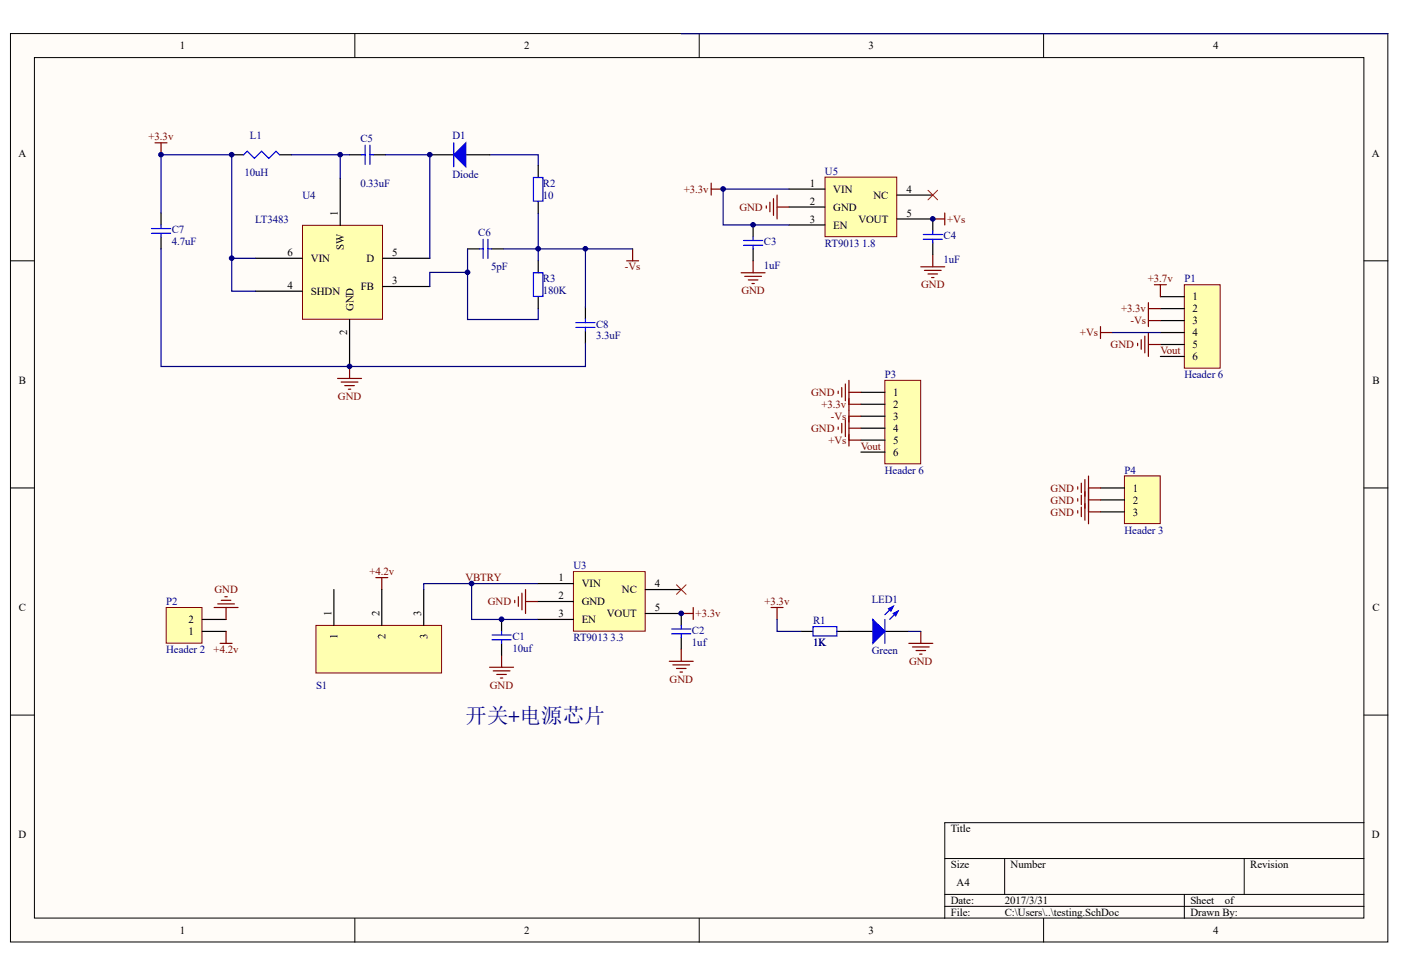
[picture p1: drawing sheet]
<svg xmlns="http://www.w3.org/2000/svg" width="289mm" height="202mm" viewBox="0 0 289 202" stroke-linecap="round" stroke-linejoin="round" font-family="sans-serif">
<g fill="#fffcf8" stroke="#000" stroke-width=".21">
<path d="M2.2 6.9h284v187.4h-284z"/>
<path d="M7.1 11.9h274.2v177.5h-274.2z"/>
</g>
<g fill="none" stroke="#000" stroke-width=".21">
<path d="M73.2 6.9v5M144.2 6.9v5M215.2 6.9v5M2.2 53.8h4.9M281.3 53.8h4.9M2.2 100.6h4.9M281.3 100.6h4.9M2.2 147.5h4.9M281.3 147.5h4.9M194.8 177.1h86.5M207.2 177.1v7.4M256.6 177.1v7.4"/>
<path d="M281.3 169.7h-86.5v19.7M73.2 189.4v5M144.2 189.4v5M194.8 184.5h86.5M194.8 187h86.5M215.2 189.4v5M244.2 184.5v4.9"/>
</g>
<path d="M140.5 6.9h145.7" fill="none" stroke="#000080" stroke-width=".25"/>
<path d="M62.4 46.5h16.5v19.4h-16.5z" fill="#ffffb0" stroke="#800000" stroke-width=".21"/>
<g fill="none" stroke="#000" stroke-width=".25">
<path d="M47.8 31.9h2.5M57.7 31.9h2.4M70.2 36.8v9.7M72.1 31.9h2.5M77 31.9h2.5M88.6 31.9h5M96.1 31.9h4.9M111 34.1v2.5M33.2 43.9v2.5M33.2 48.9v2.4M52.7 53.3h9.7M78.9 53.3h9.7"/>
<path d="M78.9 59.1h9.7M96.4 51.3h2.5M101.4 51.3h2.4M111 41.5v2.5M111 53.8v2.5M52.7 60.1h9.7M72.1 65.9v9.7M111 61.2v2.5M120.7 63.3v2.5M120.7 68.3v2.4"/>
</g>
<g fill="none" stroke="#00f" stroke-width=".25">
<path d="M50.3 31.9l.7-.7 1.5 1.5 1.5-1.5 1.4 1.5 1.5-1.5 .8 .7M74.6 31.9h.7M75.3 30v3.9M76.3 30v3.9M76.3 31.9h.7M93.6 29.5v4.9M110 36.6h2v4.9h-2zM31.2 47.1h4M31.2 48.1h4M33.2 46.4v.7M33.2 48.1v.8M98.9 51.3h.7"/>
<path d="M99.6 49.4v3.9M100.6 49.4v3.9M100.6 51.3h.8M110 56.3h2v4.8h-2zM118.8 67.5h3.9M118.8 66.5h3.9M120.7 65.8v.7M120.7 67.5v.8"/>
</g>
<path d="M60.1 31.9h10.1v4.9M70.2 31.9h1.9M79.5 31.9h9.1v21.4M101 31.9h10v2.2M33.2 51.3v24.3h87.5v-4.9M33.2 43.9v-12h14.6v21.4M52.7 53.3h-4.9v6.8h4.9M96.4 51.3v4.9h-7.8v2.9M96.4 56.2v9.7h14.6v-2.2M111 44v7.3h-7.2M120.7 51.3v12" fill="none" stroke="#000080" stroke-width=".25"/>
<path d="M32 29.5h2.4M33.2 29.5v2.4M69.6 78.1h5M70.4 78.8h3.4M71.1 79.5h2M72.1 75.6v2.5M71.8 80.3h.5" fill="none" stroke="#800000" stroke-width=".25"/>
<path d="M93.6 31.9l2.5-2.4v4.9z" fill="#00f" stroke="#00f" stroke-width=".25"/>
<path d="M170.1 36.5h14.8v12.3h-14.8z" fill="#ffffb0" stroke="#800000" stroke-width=".21"/>
<path d="M162.7 39h7.4M155.3 46.4v2.5M155.3 51.3v2.5M162.7 42.7h7.4M162.7 46.4h7.4M185 40.2h7.4M185 45.2h7.4v2.4M192.4 50.1v2.5M165.2 130.2h2.5M172.6 130.2h7.4M182.5 130.2h4.9" fill="none" stroke="#000" stroke-width=".25"/>
<g fill="none" stroke="#800000" stroke-width=".25">
<path d="M146.7 37.8v2.4M146.7 39h2.4M129.2 53.8h2.5M130.5 51.3v2.5M152.8 56.3h5M153.6 57h3.4M154.3 57.7h2M155.1 58.5h.5M155.3 53.8v2.5M158 42.5v.4M158.8 41.7v2M159.5 41v3.4"/>
<path d="M160.3 40.2v5M160.3 42.7h2.4M189.9 55h4.9M190.6 55.8h3.5M191.4 56.5h2M192.1 57.3h.5M192.4 52.6v2.4M192.4 45.2h2.4M194.8 43.9v2.5M77.5 119.1h2.5M78.7 119.1v2.5M159 125.3h2.5"/>
<path d="M160.3 125.3v2.5M187.4 132.7h5M188.2 133.4h3.4M188.9 134.2h2M189.6 134.9h.5M189.9 130.2v2.5"/>
</g>
<path d="M191.4 39.3l2 1.9M193.4 39.3l-2 1.9" fill="none" stroke="#f00" stroke-width=".21"/>
<path d="M153.3 49.6h4M153.3 50.6h4M155.3 48.9v.7M155.3 50.6v.7M190.4 48.4h3.9M190.4 49.4h3.9M192.4 47.6v.8M192.4 49.4v.7M167.7 129.3h4.9v1.9h-4.9zM182.5 127.8v4.9M184.2 125.1l-1.7 1.7M185.2 126l-1.7 1.8" fill="none" stroke="#00f" stroke-width=".25"/>
<path d="M162.7 39h-13.6v7.4h13.6M130.5 51.3h-19.5v2.5M160.3 127.8v2.4h4.9" fill="none" stroke="#000080" stroke-width=".25"/>
<g fill="#00f" stroke="#00f" stroke-width=".25">
<path d="M180 127.8l2.5 2.4-2.5 2.5z"/>
<path d="M184.2 126.5l1-.5-.5 1z"/>
<path d="M183.2 125.6l1-.5-.5 .9z"/>
</g>
<path d="M65.1 129h26v9.8h-26z" fill="#ffffb0" stroke="#800000" stroke-width=".21"/>
<path d="M68.9 121.6v7.4M78.7 121.6v7.4M87.4 121.6v7.4" fill="none" stroke="#000" stroke-width=".25"/>
<path d="M118.3 117.9h14.8v12.3h-14.8z" fill="#ffffb0" stroke="#800000" stroke-width=".21"/>
<path d="M103.4 127.8v2.4M103.4 132.7v2.5M110.8 120.4h7.5M110.8 124.1h7.5M110.8 127.8h7.5M133.1 121.6h7.4M133.1 126.5h7.4v2.5M140.5 131.5v2.4" fill="none" stroke="#000" stroke-width=".25"/>
<g fill="none" stroke="#800000" stroke-width=".25">
<path d="M101 137.6h4.9M101.7 138.4h3.5M102.5 139.1h1.9M103.2 139.9h.5M103.4 135.2v2.4M106.2 123.8v.5M106.9 123.1v2M107.6 122.3v3.5M108.4 121.6v4.9M108.4 124.1h2.4M138 136.4h5M138.8 137.1h3.4"/>
<path d="M139.5 137.9h2M140.2 138.6h.5M140.5 126.5h2.5M140.5 133.9v2.5M143 125.3v2.5"/>
</g>
<path d="M139.5 120.6l2 2M141.5 120.6l-2 2" fill="none" stroke="#f00" stroke-width=".21"/>
<path d="M101.5 131h3.9M101.5 132h3.9M103.4 130.2v.8M103.4 132v.7M138.5 129.7h4M138.5 130.7h4M140.5 129v.7M140.5 130.7v.8" fill="none" stroke="#00f" stroke-width=".25"/>
<path d="M97.3 120.4v7.4h13.5M110.8 120.4h-23.4v1.2" fill="none" stroke="#000080" stroke-width=".25"/>
<path d="M244.2 58.7h7.4v17.2h-7.4z" fill="#ffffb0" stroke="#800000" stroke-width=".21"/>
<path d="M239.3 61.2h4.9M239.3 63.7h4.9M239.3 66.1h4.9M239.3 68.6h4.9M239.3 71.1h4.9M239.3 73.5h4.9" fill="none" stroke="#000" stroke-width=".25"/>
<path d="M238.1 58.7h2.4M239.3 58.7v2.5M227 67.4v2.4M227 68.6h2.4M234.6 70.8v.5M235.3 70.1v1.9M236.1 69.3v3.5M236.8 62.4v5M236.8 68.6v4.9M236.8 71.1h2.5M236.8 63.7h2.5M236.8 66.1h2.5" fill="none" stroke="#800000" stroke-width=".25"/>
<path d="M229.4 68.6h9.9M187.4 130.2h2.5" fill="none" stroke="#000080" stroke-width=".25"/>
<path d="M34.3 125.3h7.4v7.4h-7.4z" fill="#ffffb0" stroke="#800000" stroke-width=".21"/>
<path d="M41.7 130.2h4.9M41.7 127.8h4.9" fill="none" stroke="#000" stroke-width=".25"/>
<path d="M44.2 125.3h4.9M44.9 124.6h3.5M45.4 132.7h2.5M45.6 123.8h2M46.4 123.1h.5M46.6 125.3v2.5M46.6 130.2v2.5" fill="none" stroke="#800000" stroke-width=".25"/>
<path d="M182.5 78.5h7.4v17.2h-7.4z" fill="#ffffb0" stroke="#800000" stroke-width=".21"/>
<path d="M177.5 80.9h5M177.5 83.4h5M177.5 85.9h5M177.5 88.3h5M177.5 90.8h5M177.5 93.3h5" fill="none" stroke="#000" stroke-width=".25"/>
<path d="M173.6 79.9v2M174.3 79.2v3.4M175.1 78.5v13.5M172.9 80.7v.5M172.9 88.1v.5M173.6 87.3v2M174.3 86.6v3.4M175.1 83.4h2.4M175.1 85.9h2.4M175.1 90.8h2.4M175.1 88.3h2.4M175.1 80.9h2.4" fill="none" stroke="#800000" stroke-width=".25"/>
<path d="M231.9 98.2h7.4v9.8h-7.4z" fill="#ffffb0" stroke="#800000" stroke-width=".21"/>
<path d="M227 100.6h4.9M227 103.1h4.9M227 105.6h4.9" fill="none" stroke="#000" stroke-width=".25"/>
<path d="M223 99.7v1.9M223.7 98.9v8.4M224.5 98.2v9.8M222.3 100.4v.5M222.3 102.9v.5M222.3 105.3v.5M223 102.1v2M223 104.6v2M224.5 100.6h2.5M224.5 103.1h2.5M224.5 105.6h2.5" fill="none" stroke="#800000" stroke-width=".25"/>
<g fill="#000080" stroke="#000080" stroke-width=".21">
<circle cx="33.2" cy="31.9" r=".48"/>
<circle cx="47.8" cy="53.3" r=".48"/>
<circle cx="47.8" cy="31.9" r=".48"/>
<circle cx="70.2" cy="31.9" r=".48"/>
<circle cx="72.1" cy="75.6" r=".48"/>
<circle cx="88.6" cy="31.9" r=".48"/>
<circle cx="96.4" cy="56.2" r=".48"/>
<circle cx="97.3" cy="120.4" r=".48"/>
<circle cx="103.4" cy="127.7" r=".48"/>
<circle cx="111" cy="51.3" r=".48"/>
<circle cx="120.7" cy="51.3" r=".48"/>
<circle cx="140.5" cy="126.5" r=".48"/>
<circle cx="149.1" cy="39" r=".48"/>
<circle cx="155.3" cy="46.4" r=".48"/>
<circle cx="192.4" cy="45.1" r=".48"/>
</g>
<text font-size="4.4" fill="#000080" x="96" y="149.1">开关+电源芯片</text>
<g font-size="2.2">
<text x="37.1" y="10.2">1</text>
<text x="108.1" y="10.2">2</text>
<text x="179.1" y="10.2">3</text>
<text x="250.2" y="10.2">4</text>
<text x="3.8" y="32.3">A</text>
<text x="282.9" y="32.3">A</text>
<text x="167" y="38.5">1</text>
<text x="171.9" y="39.7">VIN</text>
<text x="180.1" y="41">NC</text>
<text x="186.9" y="39.7">4</text>
<text x="69.7" y="44.5" transform="rotate(-90 69.7 44.5)">1</text>
<text x="167" y="42.2">2</text>
<text x="167" y="45.9">3</text>
<text x="171.9" y="43.5">GND</text>
<text x="171.9" y="47.1">EN</text>
<text x="177" y="45.9">VOUT</text>
<text x="186.9" y="44.7">5</text>
<text x="59.3" y="52.8">6</text>
<text x="70.9" y="51.5" transform="rotate(-90 70.9 51.5)">SW</text>
<text x="80.9" y="52.8">5</text>
<text x="59.3" y="59.6">4</text>
<text x="64.1" y="54">VIN</text>
<text x="74.4" y="59.9">FB</text>
<text x="75.6" y="54">D</text>
<text x="80.9" y="58.6">3</text>
<text x="64.1" y="60.8">SHDN</text>
<text x="72.9" y="64.2" transform="rotate(-90 72.9 64.2)">GND</text>
<text x="246" y="61.9">1</text>
<text x="246" y="64.4">2</text>
<text x="71.6" y="69" transform="rotate(-90 71.6 69)">2</text>
<text x="246" y="66.9">3</text>
<text x="246" y="69.3">4</text>
<text x="246" y="71.8">5</text>
<text x="246" y="74.3">6</text>
<text x="3.9" y="79.2">B</text>
<text x="184.2" y="81.7">1</text>
<text x="283" y="79.2">B</text>
<text x="184.2" y="84.1">2</text>
<text x="184.2" y="86.6">3</text>
<text x="184.2" y="89.1">4</text>
<text x="184.2" y="91.5">5</text>
<text x="184.2" y="94">6</text>
<text x="233.6" y="101.4">1</text>
<text x="233.6" y="103.9">2</text>
<text x="233.6" y="106.3">3</text>
<text x="115.1" y="119.9">1</text>
<text x="115.1" y="123.6">2</text>
<text x="120" y="121.1">VIN</text>
<text x="120" y="124.8">GND</text>
<text x="128.3" y="122.4">NC</text>
<text x="135" y="121.1">4</text>
<text x="3.9" y="126.1">C</text>
<text x="38.8" y="131">1</text>
<text x="38.8" y="128.5">2</text>
<text x="68.4" y="127" transform="rotate(-90 68.4 127)">1</text>
<text x="69.6" y="131.9" transform="rotate(-90 69.6 131.9)">1</text>
<text x="78.2" y="127" transform="rotate(-90 78.2 127)">2</text>
<text x="79.5" y="131.9" transform="rotate(-90 79.5 131.9)">2</text>
<text x="86.9" y="127" transform="rotate(-90 86.9 127)">3</text>
<text x="88.1" y="131.9" transform="rotate(-90 88.1 131.9)">3</text>
<text x="115.1" y="127.3">3</text>
<text x="120" y="128.5">EN</text>
<text x="125.1" y="127.3">VOUT</text>
<text x="135" y="126.1">5</text>
<text x="283" y="126.1">C</text>
<text x="3.8" y="172.9">D</text>
<text x="196.1" y="171.7">Title</text>
<text x="282.9" y="172.9">D</text>
<text x="196.1" y="179.1">Size</text>
<text x="208.4" y="179.1">Number</text>
<text x="257.8" y="179.1">Revision</text>
<text x="197.3" y="182.8">A4</text>
<text x="196.1" y="186.5">Date:</text>
<text x="196.1" y="188.9">File:</text>
<text x="207.2" y="186.5">2017/3/31</text>
<text x="207.2" y="188.9">C:\Users\..\testing.SchDoc</text>
<text x="245.5" y="186.5">Sheet</text>
<text x="245.5" y="188.9">Drawn By:</text>
<text x="252.6" y="186.5">of</text>
<text x="37.1" y="192.6">1</text>
<text x="108.1" y="192.6">2</text>
<text x="179.1" y="192.6">3</text>
<text x="250.2" y="192.6">4</text>
</g>
<g font-size="2.2" fill="#800000">
<text x="30.6" y="29">+3.3v</text>
<text x="141" y="39.7">+3.3v</text>
<text x="152.5" y="43.5">GND</text>
<text x="195.3" y="45.9">+Vs</text>
<text x="128.9" y="55.8">-Vs</text>
<text x="190" y="59.5">GND</text>
<text x="236.7" y="58.3">+3.7v</text>
<text x="152.9" y="60.7">GND</text>
<text x="231.2" y="64.4">+3.3v</text>
<text x="222.7" y="69.3">+Vs</text>
<text x="229" y="71.8">GND</text>
<text x="233.1" y="66.9">-Vs</text>
<text x="239.3" y="73.1">Vout</text>
<text x="69.7" y="82.5">GND</text>
<text x="167.3" y="81.7">GND</text>
<text x="167.3" y="89.1">GND</text>
<text x="169.4" y="84.1">+3.3v</text>
<text x="171.3" y="86.6">-Vs</text>
<text x="170.8" y="91.5">+Vs</text>
<text x="177.5" y="92.8">Vout</text>
<text x="216.7" y="101.4">GND</text>
<text x="216.7" y="103.9">GND</text>
<text x="216.7" y="106.3">GND</text>
<text x="76.2" y="118.7">+4.2v</text>
<text x="96" y="119.9">VBTRY</text>
<text x="44.2" y="122.4">GND</text>
<text x="100.6" y="124.8">GND</text>
<text x="157.7" y="124.8">+3.3v</text>
<text x="143.5" y="127.3">+3.3v</text>
<text x="44.1" y="134.7">+4.2v</text>
<text x="187.5" y="137.2">GND</text>
<text x="101" y="142.1">GND</text>
<text x="138.1" y="140.9">GND</text>
</g>
<g font-size="2.2" fill="#000080">
<text x="51.5" y="28.7">L1</text>
<text x="74.3" y="29.2">C5</text>
<text x="93.3" y="28.7">D1</text>
<text x="50.4" y="36.3">10uH</text>
<text x="62.4" y="41.1">U4</text>
<text x="74.3" y="38.6">0.33uF</text>
<text x="93.3" y="36.6">Diode</text>
<text x="112" y="38.6">R2</text>
<text x="112" y="41.1">10</text>
<text x="170.1" y="36.1">U5</text>
<text x="52.6" y="46">LT3483</text>
<text x="35.4" y="50.6">4.7uF</text>
<text x="35.4" y="48.2">C7</text>
<text x="98.6" y="48.6">C6</text>
<text x="157.6" y="50.6">C3</text>
<text x="170.1" y="50.9">RT9013 1.8</text>
<text x="194.6" y="49.4">C4</text>
<text x="101.3" y="55.7">5pF</text>
<text x="112" y="58.3">R3</text>
<text x="157.6" y="55.6">1uF</text>
<text x="194.6" y="54.3">1uF</text>
<text x="244.3" y="58.3">P1</text>
<text x="112" y="60.7">180K</text>
<text x="122.9" y="70">3.3uF</text>
<text x="122.9" y="67.6">C8</text>
<text x="182.5" y="78">P3</text>
<text x="244.3" y="78">Header 6</text>
<text x="182.5" y="97.7">Header 6</text>
<text x="231.9" y="97.7">P4</text>
<text x="231.9" y="110.1">Header 3</text>
<text x="118.3" y="117.4">U3</text>
<text x="34.3" y="124.8">P2</text>
<text x="179.8" y="124.3">LED1</text>
<text x="105.7" y="132">C1</text>
<text x="142.7" y="130.7">C2</text>
<text x="167.7" y="128.8">R1</text>
<text x="34.3" y="134.7">Header 2</text>
<text x="105.7" y="134.4">10uf</text>
<text x="118.3" y="132.2">RT9013 3.3</text>
<text x="142.7" y="133.2">1uf</text>
<text x="167.7" y="133.2">1K</text>
<text x="179.8" y="135">Green</text>
<text x="65.2" y="142.1">S1</text>
</g>
</svg>
